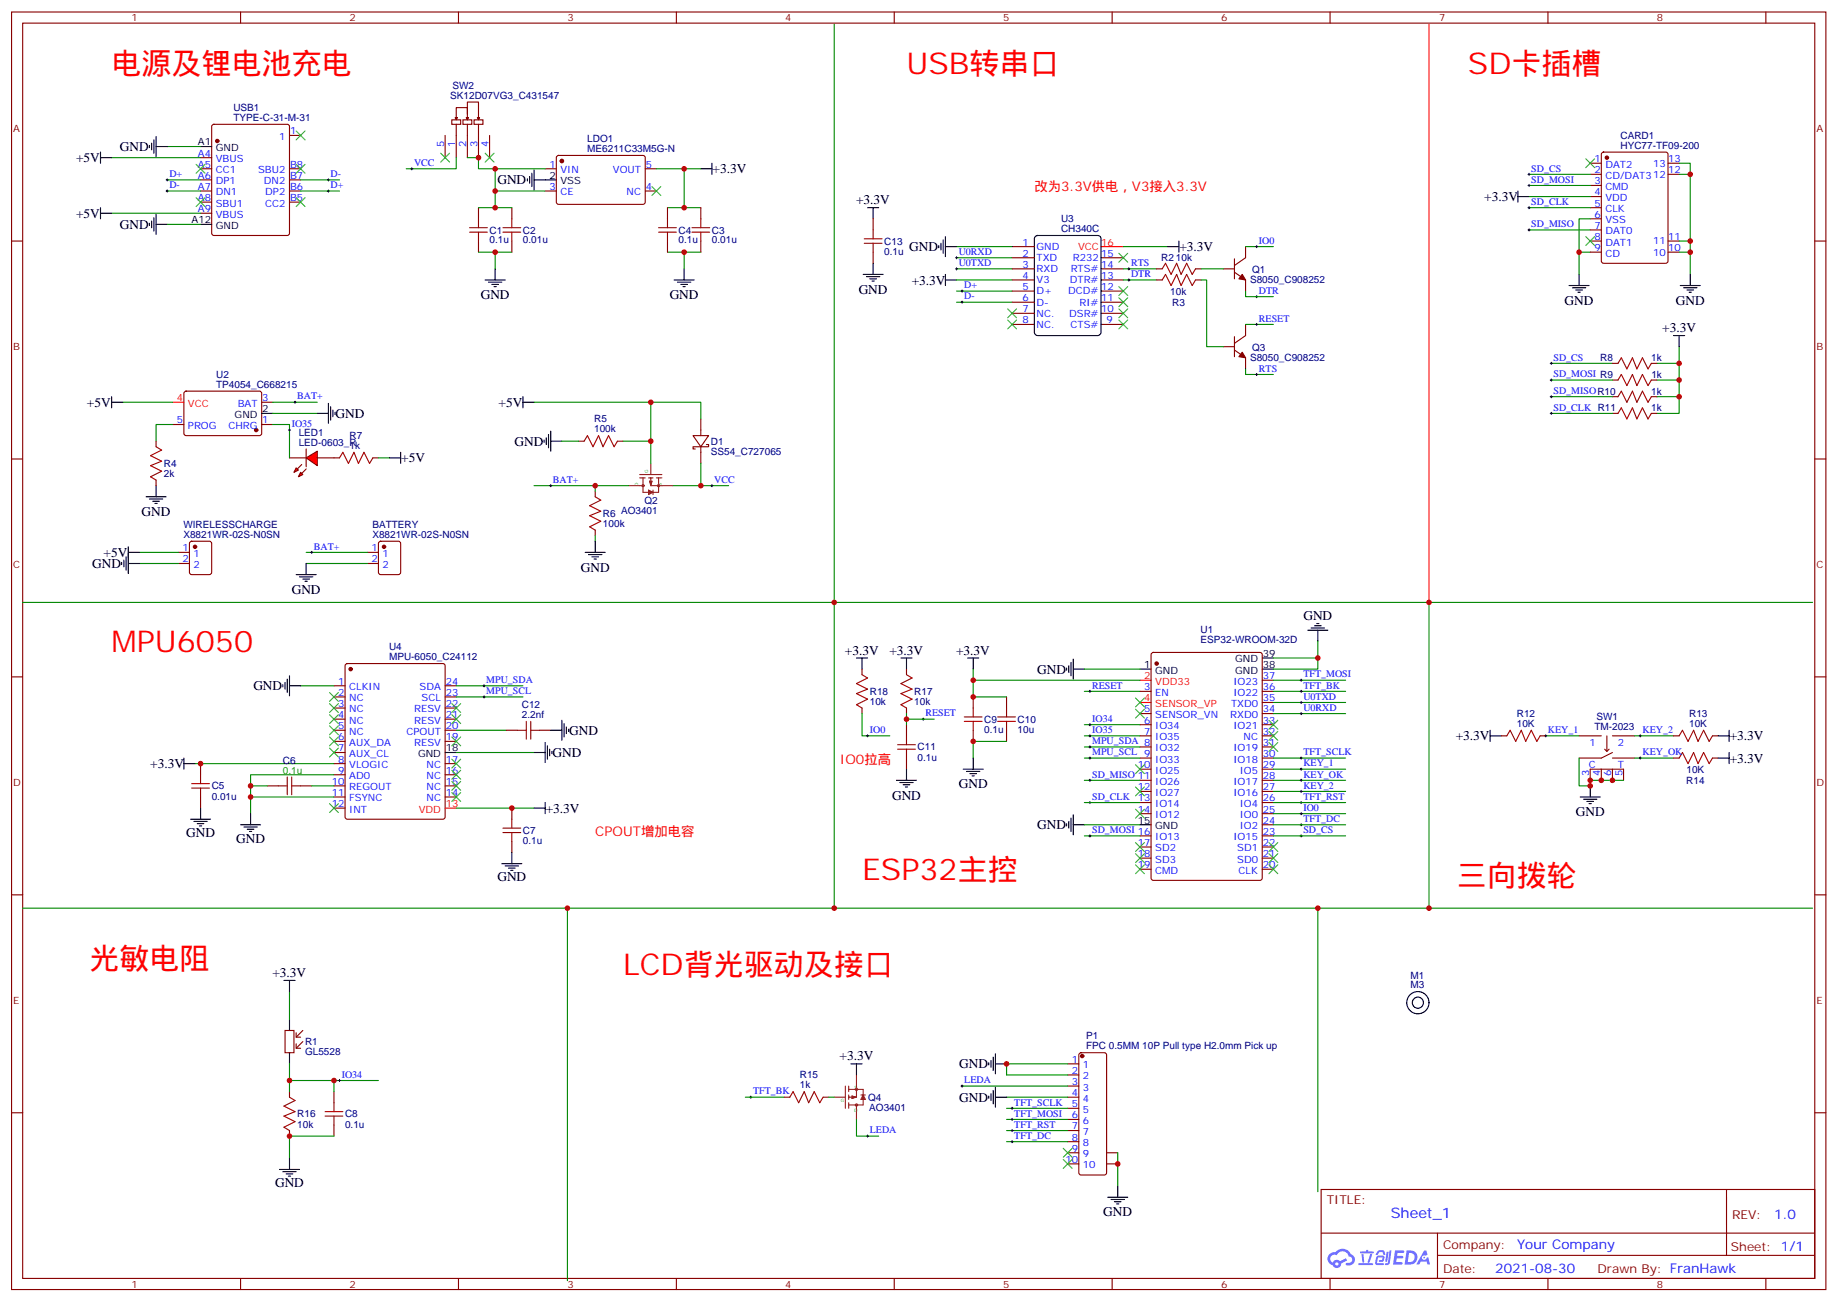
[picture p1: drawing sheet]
<svg xmlns="http://www.w3.org/2000/svg" width="583mm" height="413mm" viewBox="0 0 583 413" stroke-linecap="round" stroke-linejoin="round" font-family="sans-serif">
<g fill="none" stroke="#870000" stroke-width=".35">
<path d="M3.7 3.8h575.7v405.4h-575.7zM7.2 7.3h568.7v398.3h-568.7zM76.3 3.8v3.5M145.5 3.8v3.5M214.6 3.8v3.5M283.8 3.8v3.5M352.9 3.8v3.5M422.1 3.8v3.5M491.2 3.8v3.5M560.4 3.8v3.5M3.7 76.5h3.5M575.9 76.5h3.5"/>
<path d="M3.7 145.6h3.5M575.9 145.6h3.5M3.7 214.8h3.5M575.9 214.8h3.5M3.7 283.9h3.5M575.9 283.9h3.5M3.7 353.1h3.5M575.9 353.1h3.5M419.2 377.4h156.7v28.2h-156.7zM547.9 377.4v20.9M419.3 391.2h156.4M456.2 398.3h119.5"/>
<path d="M456.2 391.2v14.2M76.3 405.6v3.6M145.5 405.6v3.6M214.6 405.6v3.6M283.8 405.6v3.6M352.9 405.6v3.6M422.1 405.6v3.6M491.2 405.6v3.6M560.4 405.6v3.6"/>
</g>
<g fill="#5487ff">
<path d="M442.7 396.7h2.5l.4 .2-.2 .6h-1.9l-.2 1h1.7l.3 .4-.4 .4h-1.7l-.2 1.1 1.9 .1 .2 .3-.2 .4h-2.9z"/>
<path d="M451.9 396.8h.7l.4 1.3-.7 .3a.74 .74 0 0 0-1.1 .3 .74 .74 0 0 0 .5 1.1 .74 .74 0 0 0 1-.7l.5-.3 .6 2.4h-.8l-.3-1h-1.8l-.5 1h-1z"/>
<path d="M440 397.2h.6l-.4 2.9a.31 .31 0 0 1-.3 .3 .31 .31 0 0 1-.3-.3z"/>
<path d="M440.9 396.7h.7l-.6 4a.89 .89 0 0 1-.6 .7 .89 .89 0 0 1-.9-.3l.9-.5z"/>
<path d="M437.3 396.9l.6-.2 1.2 .1 .5 1.4h-.6l-.4-.9h-.9l-.6 .9h-.5z"/>
<path d="M436.9 398.6l1.9-.2a1.04 1.04 0 0 1 .6 1.1 1.04 1.04 0 0 1-.9 .9h-.7a.29 .29 0 0 1-.3-.4 .29 .29 0 0 1 .4-.2h.6l.2-.8h-1.4l-.3 1.8h1.9a.29 .29 0 0 1 .3 .3 .29 .29 0 0 1-.4 .3h-1.9l-.5-.3 .3-2.1z"/>
<path d="M431.1 400.8h4.4a.3 .3 0 0 1 .2 .3 .3 .3 0 0 1-.3 .3h-4.2z"/>
<path d="M434.8 397.9h.6a4 4 0 0 1-1.2 2.8l-.2-.3z"/>
<path d="M432 397.9h.6l.3 2.4-.2 .3-.4-.2z"/>
<path d="M431.6 397.1h1.9l.2-.5h.5l-.1 .5h1.6a.29 .29 0 0 1 .3 .3 .29 .29 0 0 1-.4 .3h-3.9z"/>
<path d="M446.3 396.7l-.6 4.5h1.5a2.27 2.27 0 0 0 2.6-2.3 2.27 2.27 0 0 0-2.7-2.2zM447.1 397.5a1.5 1.5 0 0 1 1.8 1.6 1.5 1.5 0 0 1-1.9 1.3h-.3z"/>
<path d="M421.9 397.9a2.09 2.09 0 0 0 1 3.5 1.37 1.37 0 0 0 1.6 .9 1.37 1.37 0 0 0 1.1-1.4l1.9-1-.4-.7-1.9 1a1.4 1.4 0 0 0-2.3 .4 1.32 1.32 0 0 1-.6-1.9 1.32 1.32 0 0 1 1.9-.4 2.02 2.02 0 0 1 2.1-1.3 2.02 2.02 0 0 1 1.7 1.6 1.09 1.09 0 0 1 1.1 1.4 1.09 1.09 0 0 1-1.6 .7 .41 .41 0 0 0-.5 .3 .41 .41 0 0 0 .4 .5 1.89 1.89 0 0 0 2.4-1.2 1.89 1.89 0 0 0-1.2-2.4 2.98 2.98 0 0 0-5-.6l-1 .1zM423.7 401a.52 .52 0 0 1 1 0 .52 .52 0 0 1-1 0z"/>
<circle cx="451.9" cy="399" r=".28"/>
</g>
<g fill="none" stroke="#000" stroke-width=".35">
<path d="M31.9 50h3.5M31.9 48.3v3.5M47.4 46.1v.7M48.1 45.4v2.2M48.8 44.4v4.2M49.5 46.5h3.6M49.5 43.3v6.4M63.6 46.5h3.6M173 57.1h3.5M31.9 65.9v3.5M31.9 67.7h3.5M47.4 70.8v.7"/>
<path d="M48.1 70.1v2.1M48.8 69.1v4.2M49.5 71.2h3.6M49.5 68v6.4M63.6 71.2h3.6M297.9 77.9v.7M298.6 77.2v2.1M299.3 76.1v4.3M300 78.2h3.5M300 75.1v6.3M328.5 75.2l.8-.5h19l.9 .5 .2 .6v29.6l-.5 .9-.6 .2h-19l-.9-.5-.2-.6v-29.6zM370.6 78.2h3.5"/>
<path d="M374.1 76.5v3.5M35.4 127.6h3.5M35.4 125.9v3.5M83 131.2h3.6M100.7 131.2h3.5M104.2 128v6.3M104.9 129v4.3M105.6 130.1v2.1M106.3 130.8v.7M165.9 127.6h3.6M165.9 125.9v3.5M172.6 139.6v.7"/>
<path d="M173.4 138.9v2.1M174.1 137.9v4.2M174.8 140h3.5M174.8 136.8v6.4M46.4 157.6h6.3M47.4 158.3h4.2M48.5 159h2.1M49.2 159.7h.7M49.5 154.1v3.5M38.6 178.4v.7M39.3 177.7v2.1M40 176.7v4.2"/>
<path d="M40.7 175.3h3.5M40.7 173.5v8.5M40.7 178.8h3.5M97.2 178.8v3.5M185.7 175.3h6.4M186.8 176h4.2M187.8 176.7h2.1M188.5 177.4h.7M188.9 171.7v3.6M94 182.3h6.3M95 183h4.3M96.1 183.7h2.1"/>
<path d="M96.8 184.4h.7M361.7 212.3h3.6M400.5 208.8h3.6M400.5 212.3h3.6M141.3 238.8h3.5M361.7 261.7h3.6M91.9 323.4v3.6M91.9 334v3.5"/>
</g>
<g fill="none" stroke="#870000" stroke-width=".35">
<path d="M67.4 39.6l.5-.2h23.3l.5 .2 .2 .5v33.9l-.3 .5-.4 .2h-23.3l-.5-.2-.2-.5v-33.9zM143.4 38h2.8v1.4h-2.8zM144.4 37.3h.7l-.3 .7zM144.8 37.7v-3.6h3.5v3.9M144.8 39.4v10.6M146.9 38h2.8v1.4h-2.8zM148 37.3h.7l-.4 .7zM148.3 36.3v-3.9h3.5v5.3M148.3 39.4v10.6M150.4 38h2.8v1.4h-2.8zM151.5 37.3h.7l-.4 .7zM151.8 39.4v10.6"/>
<path d="M63.6 50h3.6M63.6 53.6h3.6M63.6 57.1h3.6M91.9 53.6h3.5M91.9 57.1h3.5M91.9 43h3.5M141.3 43v7M155.4 43v7M173 53.6h3.5M176.8 49.5l.4-.2 27.1 .1 .5 .6-.1 14.4-.7 .4h-27l-.5-.7v-14.1zM204.8 53.6h3.5M63.6 60.6h3.6"/>
<path d="M63.6 64.1h3.6M63.6 67.7h3.6M91.9 60.6h3.5M91.9 64.1h3.5M173 60.6h3.5M204.8 60.6h3.5M321.2 78.2h7M395.3 78.2v3.6l-3.6 2.4M321.2 81.8h7M321.2 85.3h7M321.2 88.8h7M321.2 92.4h7"/>
<path d="M321.2 95.9h7M321.2 99.4h7M349.4 81.8h7M349.4 85.3h7M349.4 88.8h7M349.4 92.4h7M349.4 95.9h7M349.4 99.4h7M367 85.3h1.8M367 88.8h1.8M379.4 85.3h1.7M379.4 88.8h1.7"/>
<path d="M388.2 85.3h3.5M391.7 82.1v6.4M391.7 86.4l3.6 2.4v3.6M321.2 102.9h7M349.4 102.9h7M388.2 110h3.5M391.7 106.8v6.4M391.7 111.1l3.6 2.4v3.6M395.3 102.9v3.6l-3.6 2.4M49.5 140v1.7M54.8 134.7h3.5M58.6 124.3l.5-.2 23.5 .1 .4 .6v13l-.7 .4h-23.5l-.5-.7v-12.7z"/>
<path d="M83 134.7h3.6M83 127.6h3.6M183.6 140h1.7M195.9 140h1.8M219.9 138.2h5l-2.5 3.5zM222.4 132.9v5.3M49.5 152.3v1.8M188.9 155.9v1.7M222.4 141.7v5.3M224.2 141h.7v.7h-5v.8h.7M56.6 175.3h3.5M56.6 178.8h3.5"/>
<path d="M60.3 171.9l.5-.2h5.7l.6 .5 .1 9.4-.5 .7h-5.9l-.6-.4-.1-9.5zM116.6 175.3h3.5M116.6 178.8h3.5M120.3 171.9l.5-.2h5.6l.7 .5v9.4l-.4 .7h-5.9l-.7-.4v-9.5zM188.9 168.2v1.8M106 217.6h3.5M109.7 210.7l.5-.2h30.3l.7 .5 .1 48.2-.5 .7h-30.6l-.6-.4-.1-48.3zM141.3 217.6h3.5M361.7 219.4h3.6M365.5 207.2l.5-.2h33.8l.7 .4v71.2l-.4 .7h-34.1l-.7-.4v-71.2zM400.5 215.8h3.6M400.5 219.4h3.6"/>
<path d="M106 221.1h3.5M106 224.6h3.5M106 228.2h3.5M106 231.7h3.5M106 235.2h3.5M106 238.8h3.5M141.3 221.1h3.5M141.3 224.6h3.5M141.3 228.2h3.5M141.3 231.7h3.5M141.3 235.2h3.5M361.7 226.4h3.6"/>
<path d="M361.7 229.9h3.6M361.7 233.5h3.6M361.7 237h3.6M400.5 222.9h3.6M400.5 226.4h3.6M400.5 229.9h3.6M400.5 233.5h3.6M400.5 237h3.6M501.1 233.5h7M509.2 237.7l.7 .7 .7-.7M509.9 233.5v4.9M511.7 233.5h7"/>
<path d="M511.7 238.8l-3.6 1.7h-7M106 242.3h3.5M106 245.8h3.5M106 249.3h3.5M106 252.9h3.5M106 256.4h3.5M141.3 242.3h3.5M141.3 245.8h3.5M141.3 249.3h3.5M141.3 252.9h3.5M361.7 240.5h3.6M361.7 244.1h3.6"/>
<path d="M361.7 247.6h3.6M361.7 251.1h3.6M361.7 254.6h3.6M361.7 258.2h3.6M400.5 240.5h3.6M400.5 244.1h3.6M400.5 247.6h3.6M400.5 251.1h3.6M400.5 254.6h3.6M400.5 258.2h3.6M504.6 247.6v-3.5h10.6v3.5M508.1 244.1v3.5"/>
<path d="M511.7 240.5h7M511.7 244.1v3.5M361.7 265.2h3.6M361.7 268.7h3.6M361.7 272.3h3.6M361.7 275.8h3.6M400.5 261.7h3.6M400.5 265.2h3.6M400.5 268.7h3.6M400.5 272.3h3.6M400.5 275.8h3.6M90.5 327h2.8v7h-2.8z"/>
<path d="M94 331.2v1.4h1.4M94 327.7v1.4h1.4M96.1 330.5l-2.1 2.1M96.1 327l-2.1 2.1M338.8 337.5h3.5M342.6 334.2l.4-.2h7.4l.7 .4 .1 37.7-.3 .5-.5 .2h-7.4l-.5-.2-.2-.5v-37.4zM338.8 341.1h3.5M338.8 344.6h3.5M338.8 348.1h3.5M338.8 351.6h3.5M338.8 355.2h3.5M338.8 358.7h3.5"/>
<path d="M338.8 362.2h3.5M338.8 365.8h3.5M338.8 369.3h3.5M351.2 365.8h3.5M351.2 369.3h3.5"/>
</g>
<path d="M349.4 78.2h7M54.8 127.6h3.5M361.7 215.8h3.6M361.7 222.9h3.6M141.3 256.4h3.5" fill="none" stroke="#f00" stroke-width=".35"/>
<g fill="#870000" stroke="#870000" stroke-width=".35">
<path d="M394.2 87.1l1.1 1.7-2.2-.3z"/>
<path d="M394.2 111.8l1.1 1.7-2.2-.3z"/>
<circle cx="367" cy="210.5" r=".53"/>
<circle cx="68.9" cy="44.7" r=".53"/>
<circle cx="81.3" cy="136.5" r=".53"/>
<circle cx="178.3" cy="51.1" r=".53"/>
<circle cx="343.4" cy="335.1" r=".53"/>
<circle cx="111.3" cy="212.3" r=".53"/>
<circle cx="61.9" cy="173.5" r=".53"/>
<circle cx="121.8" cy="173.5" r=".53"/>
</g>
<g fill="none" stroke="#008700" stroke-width=".35">
<path d="M35.4 50h28.2M53.1 46.5h10.5M53.1 57.1h10.5M95.4 57.1h12.3M144.8 50v3.6h-15.9M148.3 50h3.5v3.6h21.2M35.4 67.7h28.2M53.1 71.2h10.5M53.1 60.6h10.5M95.4 60.6h12.3M303.5 78.2h17.7M356.4 78.2h14.2"/>
<path d="M395.3 78.2h8.8M303.5 92.4h17.7M303.5 95.9h17.7M303.5 81.8h17.7M303.5 85.3h17.7M356.4 85.3h10.6M356.4 88.8h10.6M381.1 88.8h1.8v21.2h5.3M381.1 85.3h7.1M395.3 92.4v1.7h8.8M395.3 117.1v1.7h8.8M395.3 102.9h8.8"/>
<path d="M38.9 127.6h15.9M54.8 134.7h-5.3v5.3M86.6 127.6h14.1M86.6 131.2h14.1M169.5 127.6h37v19.4M178.3 140h5.3M197.7 140h8.8M206.5 127.6h15.9v5.3M169.5 154.1h30M188.9 154.1v1.8M222.4 147v7.1h-8.8M222.4 154.1h8.8"/>
<path d="M44.2 175.3h12.4M44.2 178.8h12.4M97.2 175.3h19.4M97.2 178.8h19.4M188.9 170v1.7"/>
</g>
<g fill="none" stroke="#000" stroke-width=".32">
<path d="M52.7 57.1h.7M53.1 56.7v.7M103.9 57.1h.7M104.2 56.7v.7M130.3 53.6h.7M130.7 53.2v.7M52.7 60.6h.7M53.1 60.3v.7M103.9 60.6h.7M104.2 60.3v.7M398.4 78.2h.7M398.8 77.9v.7"/>
<path d="M303.2 81.8h.7M303.2 85.3h.7M303.5 81.4v.7M303.5 84.9v.8M304.9 92.4h.7M304.9 95.9h.7M305.3 92v.7M305.3 95.5v.7M357.9 85.3h.7M357.9 88.8h.7M358.2 84.9v.8M358.2 88.5v.7"/>
<path d="M398.4 94.1h.7M398.8 93.8v.7M398.4 118.8h.7M398.4 102.9h.7M398.8 102.6v.7M398.8 118.5v.7M93.3 127.6h.7M93.6 127.3v.7M174.4 154.1h.7M174.8 153.7v.7M225.6 154.1h.7M225.9 153.7v.7"/>
<path d="M98.6 175.3h.7M98.9 174.9v.7"/>
</g>
<g fill="none" stroke="#3c3" stroke-width=".35">
<path d="M139.8 48.6l2.9 2.8M142.7 48.6l-2.9 2.8M154 48.6l2.8 2.8M156.8 48.6l-2.8 2.8M319.8 98l2.8 2.8M322.6 98l-2.8 2.8M355 80.4l2.9 2.8M355 90.9l2.9 2.9M355 94.5l2.9 2.8M355 98l2.9 2.8M357.9 80.4l-2.9 2.8M357.9 90.9l-2.9 2.9"/>
<path d="M357.9 94.5l-2.9 2.8M357.9 98l-2.9 2.8M319.8 101.5l2.8 2.9M322.6 101.5l-2.8 2.9M355 101.5l2.9 2.9M357.9 101.5l-2.9 2.9"/>
</g>
<path d="M368.8 85.3l1.1-1.8 1.7 3.6 1.8-3.6 1.4 3.6 1.8-3.6 1.7 3.6 1.1-1.8M368.8 88.8l1.1-1.7 1.7 3.5 1.8-3.5 1.4 3.5 1.8-3.5 1.7 3.5 1.1-1.8M185.3 140l1.1-1.8 1.8 3.5 1.7-3.5 1.4 3.5 1.8-3.5 1.8 3.5 1-1.7M49.5 141.7l1.8 1.1-3.5 1.8 3.5 1.7-3.5 1.4 3.5 1.8-3.5 1.8 1.7 1M188.9 157.6l1.7 1.1-3.5 1.7 3.5 1.8-3.5 1.4 3.5 1.8-3.5 1.7 1.8 1.1" fill="none" stroke="#a10000" stroke-width=".35"/>
<g fill="none" stroke="#8c2424" stroke-width=".35">
<path d="M199.5 154.1h4.5M203 151.6h1.8M203 150.6h7M204 151.6v4.6h5v-4.6M205.8 151.6h1.4M205.8 155.5l1.4 .7-1.4 .7zM205.8 155.9l.7 .3M206.2 152.7l.3 1.4M206.2 152.7h.7M206.2 152.7l.3 1M206.2 152.7l.3 .7M206.2 155.9l.3 .3"/>
<path d="M206.5 154.1h7.1M206.5 147v3.6M206.5 151.6v2.1M206.5 156.2l-.7 .4M206.5 156.2l-.3 .4M206.9 152.7l-.4 1.4M206.9 152.7l-.4 1M207.2 155.5v1.4M208.3 151.6h1.7"/>
<circle cx="204" cy="154.1" r=".35"/>
<circle cx="209" cy="154.1" r=".35"/>
</g>
<g fill="#f00" stroke="#870000" stroke-width=".35">
<path d="M97.2 145.3l3.5-2.1v4.5z"/>
<path d="M97.2 142.5v5.6z"/>
</g>
<g fill="#870000" stroke="#870000" stroke-width=".35">
<path d="M95.7 150.2l1.5-1.4z"/>
<path d="M95.7 147.4l-1.4 1.4z"/>
</g>
<g fill="#f00" stroke="#870000" stroke-width=".35">
<path d="M95.4 149.9l.7 .7-1.4 .7z"/>
<path d="M94 148.4l.7 .8-1.4 .7z"/>
</g>
<g fill="none" stroke="#870000" stroke-width=".35">
<path d="M504.6 51.8h3.5M504.6 55.3h3.5M504.6 58.8h3.5M508.4 48.5l.4-.2h19.8l.7 .4v34.1l-.5 .7h-20l-.6-.4-.1-34.1zM529.3 51.8h3.5M529.3 55.3h3.5M151.8 65.9v3.5M151.8 76.5v3.5M162.4 65.9v3.5M162.4 76.5v3.5M211.8 65.9v3.5M211.8 76.5v3.5"/>
<path d="M222.4 65.9v3.5M222.4 76.5v3.5M277.1 69.4v3.6M504.6 62.4h3.5M504.6 65.9h3.5M504.6 69.4h3.5M504.6 73h3.5M504.6 76.5h3.5M529.3 76.5h3.5M277.1 80v3.5M504.6 80h3.5M529.3 80h3.5"/>
<path d="M511.7 115.3h1.7M524 115.3h1.8M511.7 120.6h1.7M511.7 125.9h1.7M511.7 131.2h1.7M524 120.6h1.8M524 125.9h1.8M524 131.2h1.8M91.9 145.3h5.3M100.7 145.3h7M118.3 145.3h1.8M273.5 212.3v1.8"/>
<path d="M287.7 212.3v1.8M160.7 231.7h3.5M171.2 231.7h3.6M273.5 224.6v1.8M287.7 224.6v1.8M287.7 229.9v3.6M308.8 221.1v3.5M308.8 231.7v3.5M319.4 221.1v3.5M319.4 231.7v3.5M476.4 233.5h1.8M488.7 233.5h1.8"/>
<path d="M531.1 233.5h1.7M543.4 233.5h1.8M63.6 242.3v3.5M63.6 252.9v3.5M84.8 249.3h3.5M95.4 249.3h3.5M162.4 256.4v3.5M287.7 240.5v3.6M531.1 240.5h1.7M543.4 240.5h1.8M162.4 267v3.5M91.9 346.4v1.7"/>
<path d="M91.9 358.7v1.8M106 346.4v3.5M106 356.9v3.6M248.8 348.1h1.8M261.2 348.1h1.8"/>
</g>
<g fill="none" stroke="#008700" stroke-width=".35">
<path d="M264.7 7.7v183.4h310.5M157.1 53.6v12.3M208.3 53.6h14.1M217.1 53.6v12.3M485.2 55.3h19.4M485.2 58.8h19.4M532.8 51.8h3.6v35.3M532.8 55.3h3.6M151.8 65.9h10.6M157.1 60.6h15.9M211.8 65.9h10.6M485.2 62.4h19.4"/>
<path d="M485.2 73h19.4M485.2 65.9h19.4M504.6 69.4h-3.5v10.6M532.8 76.5h3.6M151.8 80h10.6M157.1 80v5.3M211.8 80h10.6M217.1 80v5.3M303.5 88.8h17.7M504.6 80h-3.5v7.1M532.8 80h3.6M492.3 115.3h19.4"/>
<path d="M525.8 115.3h7M532.8 110v21.2h-7M86.6 134.7h5.3v10.6M492.3 120.6h19.4M492.3 125.9h19.4M492.3 131.2h19.4M525.8 120.6h7M525.8 125.9h7M120.1 145.3h3.5M7.2 191.1h257.5v97h-257.5M453.5 191.1v97h-188.8M95.4 217.6h10.6"/>
<path d="M144.8 217.6h21.1M308.8 212.3v3.5h52.9M308.8 215.8v5.3h10.6M344.1 212.3h17.6M344.1 219.4h17.6M404.1 208.8h14.1v3.5h-14.1M404.1 219.4h22.9M404.1 215.8h22.9M418.2 203.5v5.3M144.8 221.1h21.1M144.8 238.8h24.7M144.8 231.7h15.9"/>
<path d="M273.5 226.4v7.1h8.9M287.7 226.4v3.5M287.7 228.2h8.8M319.4 235.2h-10.6v5.3M344.1 233.5h17.6M344.1 237h17.6M344.1 229.9h17.6M404.1 226.4h22.9M404.1 222.9h22.9M490.5 233.5h10.6M518.7 233.5h12.4M61.9 242.3h44.1"/>
<path d="M79.5 252.9h26.5M79.5 249.3h5.3M98.9 249.3h7.1M106 245.8h-26.5v12.4M144.8 256.4h24.7M344.1 240.5h17.6M344.1 254.6h17.6M344.1 247.6h17.6M404.1 240.5h22.9M404.1 258.2h22.9M404.1 254.6h22.9M404.1 247.6h22.9"/>
<path d="M404.1 244.1h22.9M404.1 251.1h22.9M501.1 240.5v8.8h3.5v-1.7h10.6M518.7 240.5h12.4M344.1 261.7h17.6M344.1 265.2h17.6M404.1 261.7h22.9M404.1 265.2h22.9M180.1 288.1v118.2M418.2 288.1v90M453.5 288.1h121.7M91.9 314.6v8.8"/>
<path d="M91.9 337.5v8.9M338.8 337.5h-19.4v3.6h19.4M91.9 342.8h14.1v3.6M106 342.8h14.1M236.5 348.1h12.3M263 348.1h1.7M271.8 355.2v5.3h7M305.3 344.6h33.5M319.4 348.1h19.4M319.4 351.6h19.4M319.4 355.2h19.4M319.4 358.7h19.4"/>
<path d="M106 360.5h-14.1v7M319.4 362.2h19.4M354.7 365.8v10.5"/>
</g>
<g fill="none" stroke="#a10000" stroke-width=".35">
<path d="M149 73.7h5.7M149 72.2h5.7M151.8 69.4v2.8M151.8 73.7v2.8M159.6 73.7h5.6M159.6 72.2h5.6M162.4 69.4v2.8M162.4 73.7v2.8M209 73.7h5.6M209 72.2h5.6M211.8 69.4v2.8M211.8 73.7v2.8"/>
<path d="M219.6 73.7h5.6M219.6 72.2h5.6M222.4 69.4v2.8M222.4 73.7v2.8M274.2 77.2h5.7M274.2 75.8h5.7M277.1 73v2.8M277.1 77.2v2.8M513.4 115.3l1.1-1.8 1.8 3.6 1.7-3.6 1.4 3.6 1.8-3.6 1.8 3.6 1-1.8M513.4 120.6l1.1-1.8 1.8 3.5 1.7-3.5 1.4 3.5 1.8-3.5 1.8 3.5 1-1.7M513.4 125.9l1.1-1.8 1.8 3.5 1.7-3.5 1.4 3.5 1.8-3.5 1.8 3.5 1-1.7M513.4 131.2l1.1-1.8 1.8 3.5 1.7-3.5 1.4 3.5 1.8-3.5 1.8 3.5 1-1.7"/>
<path d="M107.7 145.3l1.1-1.8 1.8 3.5 1.7-3.5 1.4 3.5 1.8-3.5 1.8 3.5 1-1.7M273.5 214.1l1.8 1-3.5 1.8 3.5 1.8-3.5 1.4 3.5 1.7-3.5 1.8 1.7 1M287.7 214.1l1.7 1-3.5 1.8 3.5 1.8-3.5 1.4 3.5 1.7-3.5 1.8 1.8 1M164.2 231.7h2.8M167 228.9v5.6M168.4 231.7h2.8M168.4 228.9v5.6M284.8 237.7h5.7M284.8 236.3h5.7M287.7 233.5v2.8M287.7 237.7v2.8M306 228.9h5.6"/>
<path d="M306 227.5h5.6M308.8 224.6v2.9M308.8 228.9v2.8M316.6 228.9h5.6M316.6 227.5h5.6M319.4 224.6v2.9M319.4 228.9v2.8M478.2 233.5l1-1.8 1.8 3.5 1.7-3.5 1.5 3.5 1.7-3.5 1.8 3.5 1-1.7M532.8 233.5l1.1-1.8 1.8 3.5 1.7-3.5 1.4 3.5 1.8-3.5 1.8 3.5 1-1.7M60.8 248.6h5.7M60.8 250h5.7M63.6 245.8v2.8"/>
<path d="M63.6 250v2.9M88.3 249.3h2.9M91.2 246.5v5.7M92.6 246.5v5.7M92.6 249.3h2.8M162.4 259.9v2.8M532.8 240.5l1.1-1.7 1.8 3.5 1.7-3.5 1.4 3.5 1.8-3.5 1.8 3.5 1-1.8M159.6 262.7h5.6M159.6 264.2h5.6M162.4 264.2v2.8M91.9 348.1l1.7 1.1-3.5 1.7 3.5 1.8-3.5 1.4 3.5 1.8-3.5 1.7 1.8 1.1M103.2 354.1h5.6"/>
<path d="M103.2 352.7h5.6M106 349.9v2.8M106 354.1v2.8M250.6 348.1l1.1-1.7 1.7 3.5 1.8-3.5 1.4 3.5 1.8-3.5 1.7 3.5 1.1-1.8"/>
</g>
<g fill="none" stroke="#000" stroke-width=".35">
<path d="M167.4 56.7v.7M168.1 56v2.1M168.8 55v4.2M169.5 57.1h3.5M169.5 53.9v6.4M222.4 53.6h3.5M225.9 51.8v3.5M275.3 65.9h3.5M277.1 65.9v3.5M481.7 62.4h3.5M481.7 60.6v3.5M154 88.8h6.3"/>
<path d="M155 89.5h4.2M156.1 90.2h2.1M156.8 90.9h.7M157.1 85.3v3.5M213.9 88.8h6.4M215 89.5h4.2M216 90.2h2.2M216.7 90.9h.8M217.1 85.3v3.5M273.9 87.1h6.3M275 87.8h4.2M276 88.5h2.1"/>
<path d="M276.7 89.2h.7M277.1 83.5v3.6M300 88.8h3.5M300 87.1v3.5M497.9 90.6h6.4M499 91.3h4.2M500 92h2.1M500.7 92.7h.7M501.1 87.1v3.5M533.2 90.6h6.3M534.2 91.3h4.3M535.3 92h2.1"/>
<path d="M536 92.7h.7M536.4 87.1v3.5M531.1 106.5h3.5M532.8 106.5v3.5M123.6 145.3h3.5M127.1 143.5v3.5M415 200h6.4M416.1 199.2h4.2M417.1 198.5h2.1M417.8 197.8h.7M418.2 200v3.5M89.7 217.2v.7"/>
<path d="M90.5 216.5v2.2M91.2 215.5v4.2M91.9 214.4v6.4M91.9 217.6h3.5M271.8 208.8h3.5M273.5 208.8v3.5M285.9 208.8h3.5M287.7 208.8v3.5M307.1 208.8h3.5M308.8 208.8v3.5M338.5 211.9v.8M339.2 211.2v2.2"/>
<path d="M339.9 210.2v4.2M340.6 212.3h3.5M340.6 209.1v6.4M169.5 238.8h3.5M173 235.6v6.3M173.7 236.6v4.3M174.4 237.7v2.1M174.8 231.7h3.5M175.1 238.4v.7M178.3 228.5v6.4M179 229.6v4.2M179.7 230.6v2.2"/>
<path d="M180.4 231.4v.7M472.9 233.5h3.5M472.9 231.7v3.5M545.2 233.5h3.5M548.7 231.7v3.5M548.7 238.8v3.5M58.3 242.3h3.6M58.3 240.5v3.6M60.5 259.9h6.3M63.6 256.4v3.5M79.5 258.2v3.5M169.5 256.4h3.5"/>
<path d="M173 254.6v3.6M284.5 247.6h6.3M285.5 248.3h4.3M286.6 249h2.1M287.3 249.7h.7M287.7 244.1v3.5M305.6 244.1h6.4M306.7 244.8h4.2M307.8 245.5h2.1M308.5 246.2h.7M308.8 240.5v3.6M339.9 259.6v4.2"/>
<path d="M340.6 258.5v6.4M501.4 252.9h6.4M502.5 253.6h4.2M503.6 254.3h2.1M504.3 255h.7M504.6 249.3v3.6M545.2 240.5h3.5M61.5 260.6h4.3M62.6 261.3h2.1M63.3 262h.7M76.3 261.7h6.4M77.4 262.4h4.2"/>
<path d="M78.5 263.1h2.1M79.2 263.8h.7M159.2 274h6.4M160.3 274.7h4.2M161.4 275.4h2.1M162.1 276.2h.7M162.4 270.5v3.5M338.5 261.3v.7M339.2 260.6v2.1M340.6 261.7h3.5M90.1 311.1h3.5M91.9 311.1v3.5"/>
<path d="M270 337.5h3.5M271.8 337.5v3.6M313.8 337.2v.7M314.5 336.5v2.1M315.2 335.4v4.3M315.9 337.5h3.5M315.9 334.4v6.3M313.8 347.8v.7M314.5 347.1v2.1M315.2 346v4.2M315.9 344.9v6.4M315.9 348.1h3.5"/>
<path d="M88.7 371.1h6.3M89.7 371.8h4.3M90.8 372.5h2.1M91.5 373.2h.7M91.9 367.5v3.6M351.5 379.9h6.4M354.7 376.3v3.6M352.6 380.6h4.2M353.6 381.3h2.1M354.3 382h.7"/>
<circle cx="449.9" cy="318.1" r="3.5"/>
<circle cx="449.9" cy="318.1" r="1.76"/>
</g>
<circle cx="509.9" cy="50" r=".53" fill="#870000" stroke="#870000" stroke-width=".35"/>
<g fill="none" stroke="#000" stroke-width=".32">
<path d="M484.9 58.8h.7M484.9 55.3h.7M485.2 55v.7M485.2 58.5v.7M484.9 73h.7M484.9 65.9h.7M485.2 65.5v.8M485.2 72.6v.7M491.9 115.3h.7M492.3 114.9v.7M91.5 136.5h.7M91.9 136.1v.7"/>
<path d="M491.9 120.6h.7M491.9 131.2h.7M491.9 125.9h.7M492.3 120.2v.7M492.3 125.5v.7M492.3 130.8v.7M153.2 217.6h.8M153.6 217.2v.7M345.5 219.4h.7M345.9 219v.7M412.5 219.4h.7M412.5 215.8h.7"/>
<path d="M412.9 215.5v.7M412.9 219v.7M153.2 221.1h.8M153.6 220.8v.7M275 233.5h.7M275.3 233.1v.7M292.6 228.2h.7M292.9 227.8v.7M345.5 233.5h.7M345.5 237h.7M345.5 229.9h.7M345.9 229.6v.7"/>
<path d="M345.9 233.1v.7M345.9 236.6v.7M412.5 226.4h.7M412.5 222.9h.7M412.9 222.5v.7M412.9 226.1v.7M490.1 233.5h.8M490.5 233.1v.7M520.1 233.5h.7M520.5 233.1v.7M345.5 240.5h.7M345.5 254.6h.7"/>
<path d="M345.5 247.6h.7M345.9 240.2v.7M345.9 247.2v.7M345.9 254.3v.7M412.5 240.5h.7M412.5 258.2h.7M412.5 254.6h.7M412.5 247.6h.7M412.5 244.1h.7M412.5 251.1h.7M412.9 240.2v.7M412.9 243.7v.7"/>
<path d="M412.9 247.2v.7M412.9 250.8v.7M412.9 254.3v.7M412.9 257.8v.7M520.1 240.5h.7M520.5 240.2v.7M345.5 265.2h.7M345.9 264.9v.7M412.5 261.7h.7M412.5 265.2h.7M412.9 261.3v.7M412.9 264.9v.7"/>
<path d="M107.4 342.8h.7M107.7 342.5v.7M237.9 348.1h.7M238.3 347.8v.7M304.9 344.6h.7M305.3 344.2v.7M320.8 351.6h.7M320.8 355.2h.7M320.8 358.7h.7M321.2 351.3v.7M321.2 354.8v.7M321.2 358.4v.7"/>
<path d="M275 360.5h.7M275.3 360.1v.7M320.8 362.2h.7M321.2 361.9v.7"/>
</g>
<g fill="none" stroke="#3c3" stroke-width=".35">
<path d="M62.2 52.1l2.9 2.9M65.1 52.1l-2.9 2.9M94 41.6l2.8 2.8M94 52.1l2.8 2.9M96.8 41.6l-2.8 2.8M96.8 52.1l-2.8 2.9M206.9 59.2l2.8 2.8M209.7 59.2l-2.8 2.8M503.2 50.4l2.8 2.8M506 50.4l-2.8 2.8M62.2 62.7l2.9 2.8M65.1 62.7l-2.9 2.8"/>
<path d="M94 62.7l2.8 2.8M96.8 62.7l-2.8 2.8M503.2 75.1l2.8 2.8M506 75.1l-2.8 2.8M104.6 219.7l2.8 2.8M107.4 219.7l-2.8 2.8M104.6 223.2l2.8 2.9M104.6 226.8l2.8 2.8M104.6 230.3l2.8 2.8M104.6 233.8l2.8 2.8M104.6 237.3l2.8 2.9M107.4 223.2l-2.8 2.9"/>
<path d="M107.4 226.8l-2.8 2.8M107.4 230.3l-2.8 2.8M107.4 233.8l-2.8 2.8M107.4 237.3l-2.8 2.9M143.4 223.2l2.8 2.9M143.4 226.8l2.8 2.8M143.4 233.8l2.8 2.8M146.2 223.2l-2.8 2.9M146.2 226.8l-2.8 2.8M146.2 233.8l-2.8 2.8M360.3 221.5l2.8 2.8M360.3 225l2.8 2.8"/>
<path d="M363.1 221.5l-2.8 2.8M363.1 225l-2.8 2.8M402.7 228.5l2.8 2.9M402.7 232.1l2.8 2.8M402.7 235.6l2.8 2.8M405.5 228.5l-2.8 2.9M405.5 232.1l-2.8 2.8M405.5 235.6l-2.8 2.8M104.6 255l2.8 2.8M107.4 255l-2.8 2.8M143.4 240.9l2.8 2.8M143.4 244.4l2.8 2.8"/>
<path d="M143.4 247.9l2.8 2.9M143.4 251.5l2.8 2.8M146.2 240.9l-2.8 2.8M146.2 244.4l-2.8 2.8M146.2 247.9l-2.8 2.9M146.2 251.5l-2.8 2.8M360.3 256.8l2.8 2.8M360.3 242.6l2.8 2.9M360.3 249.7l2.8 2.8M363.1 256.8l-2.8 2.8M363.1 242.6l-2.8 2.9M363.1 249.7l-2.8 2.8"/>
<path d="M360.3 267.3l2.8 2.9M360.3 270.9l2.8 2.8M360.3 274.4l2.8 2.8M363.1 270.9l-2.8 2.8M363.1 274.4l-2.8 2.8M363.1 267.3l-2.8 2.9M402.7 267.3l2.8 2.9M402.7 270.9l2.8 2.8M402.7 274.4l2.8 2.8M405.5 267.3l-2.8 2.9M405.5 270.9l-2.8 2.8M405.5 274.4l-2.8 2.8"/>
<path d="M337.4 364.3l2.8 2.9M337.4 367.9l2.8 2.8M340.2 364.3l-2.8 2.9M340.2 367.9l-2.8 2.8"/>
</g>
<g fill="none" stroke="#8c2424" stroke-width=".35">
<path d="M264.7 348.1h3.6M268.3 344.6v7M269.3 345.7h4.6v4.9h-4.6M269.3 344.6v1.8M269.3 347.4v1.4M269.3 349.9v1.7M269.3 348.1h2.1M270.4 347.8l1.4 .3M270.4 347.8v.7M270.4 347.8l1 .3M271.1 348.1l-.7 .4M271.4 348.1l-1 .4"/>
<path d="M271.8 341.1v7M271.8 350.6v4.6M271.8 348.1l-1.4 .4M273.2 347.4h1.4M273.9 347.4l.7 1.4h-1.4zM273.9 348.1l-.4 .7M273.9 348.1l.3 .7M273.9 348.1l-.4 .4M273.9 348.1l.3 .4"/>
<circle cx="271.8" cy="345.7" r=".35"/>
<circle cx="271.8" cy="350.6" r=".35"/>
</g>
<path d="M453.5 7.7v183.4" fill="none" stroke="#f00" stroke-width=".35"/>
<g fill="#c00">
<circle cx="151.8" cy="50" r=".88"/>
<circle cx="222.4" cy="154.1" r=".88"/>
<circle cx="188.9" cy="154.1" r=".88"/>
<circle cx="536.4" cy="55.3" r=".88"/>
<circle cx="536.4" cy="76.5" r=".88"/>
<circle cx="536.4" cy="80" r=".88"/>
<circle cx="501.1" cy="80" r=".88"/>
<circle cx="157.1" cy="53.6" r=".88"/>
<circle cx="157.1" cy="65.9" r=".88"/>
<circle cx="157.1" cy="80" r=".88"/>
<circle cx="157.1" cy="60.6" r=".88"/>
<circle cx="217.1" cy="80" r=".88"/>
<circle cx="217.1" cy="65.9" r=".88"/>
<circle cx="217.1" cy="53.6" r=".88"/>
<circle cx="532.8" cy="115.3" r=".88"/>
<circle cx="532.8" cy="120.6" r=".88"/>
<circle cx="532.8" cy="125.9" r=".88"/>
<circle cx="79.5" cy="252.9" r=".88"/>
<circle cx="63.6" cy="242.3" r=".88"/>
<circle cx="79.5" cy="249.3" r=".88"/>
<circle cx="162.4" cy="256.4" r=".88"/>
<circle cx="508.1" cy="247.6" r=".88"/>
<circle cx="511.7" cy="247.6" r=".88"/>
<circle cx="504.6" cy="247.6" r=".88"/>
<circle cx="504.6" cy="249.3" r=".88"/>
<circle cx="354.7" cy="369.3" r=".88"/>
<circle cx="319.4" cy="337.5" r=".88"/>
<circle cx="206.5" cy="127.6" r=".88"/>
<circle cx="206.5" cy="140" r=".88"/>
<circle cx="91.9" cy="342.8" r=".88"/>
<circle cx="91.9" cy="360.5" r=".88"/>
<circle cx="106" cy="342.8" r=".88"/>
<circle cx="308.8" cy="215.8" r=".88"/>
<circle cx="308.8" cy="221.1" r=".88"/>
<circle cx="308.8" cy="235.2" r=".88"/>
<circle cx="418.2" cy="208.8" r=".88"/>
<circle cx="287.7" cy="228.2" r=".88"/>
<circle cx="264.7" cy="191.1" r=".88"/>
<circle cx="453.5" cy="191.1" r=".88"/>
<circle cx="264.7" cy="288.1" r=".88"/>
<circle cx="453.5" cy="288.1" r=".88"/>
<circle cx="180.1" cy="288.1" r=".88"/>
<circle cx="418.2" cy="288.1" r=".88"/>
</g>
<g font-size="9.5" fill="#f00">
<text x="35.4" y="23.6">电源及锂电池充电</text>
<text x="287.7" y="23.6">USB转串口</text>
<text x="465.8" y="23.6">SD卡插槽</text>
<text x="35.4" y="207">MPU6050</text>
<text x="273.5" y="279.3">ESP32主控</text>
<text x="462.3" y="281.1">三向拨轮</text>
<text x="28.4" y="307.6">光敏电阻</text>
<text x="197.7" y="309.3">LCD背光驱动及接口</text>
</g>
<text font-size="4.6" fill="#00f" x="441.3" y="386.4">Sheet_1</text>
<g font-size="4.2">
<text x="38.1" y="47.9">GND</text>
<text x="24.1" y="51.5">+5V</text>
<text x="157.8" y="58.5">GND</text>
<text x="226.1" y="55">+3.3V</text>
<text x="271.6" y="64.8">+3.3V</text>
<text x="471" y="63.8">+3.3V</text>
<text x="24.1" y="69.1">+5V</text>
<text x="38.1" y="72.6">GND</text>
<text x="288.5" y="79.7">GND</text>
<text x="374.3" y="79.7">+3.3V</text>
<text x="152.5" y="94.9">GND</text>
<text x="212.5" y="94.9">GND</text>
<text x="272.5" y="93.2">GND</text>
<text x="289.3" y="90.3">+3.3V</text>
<text x="496.5" y="96.7">GND</text>
<text x="531.8" y="96.7">GND</text>
<text x="527.5" y="105.4">+3.3V</text>
<text x="27.6" y="129">+5V</text>
<text x="158.2" y="129.1">+5V</text>
<text x="106.5" y="132.6">GND</text>
<text x="163.3" y="141.4">GND</text>
<text x="127.3" y="146.7">+5V</text>
<text x="44.9" y="163.7">GND</text>
<text x="32.9" y="176.7">+5V</text>
<text x="29.2" y="180.2">GND</text>
<text x="184.3" y="181.4">GND</text>
<text x="92.6" y="188.4">GND</text>
<text x="413.6" y="196.7">GND</text>
<text x="268.1" y="207.7">+3.3V</text>
<text x="282.2" y="207.7">+3.3V</text>
<text x="303.4" y="207.7">+3.3V</text>
<text x="329.1" y="213.7">GND</text>
<text x="80.4" y="219">GND</text>
<text x="180.6" y="233.1">GND</text>
<text x="461.9" y="234.9">+3.3V</text>
<text x="548.9" y="234.9">+3.3V</text>
<text x="47.7" y="243.7">+3.3V</text>
<text x="175.3" y="240.2">GND</text>
<text x="548.9" y="242">+3.3V</text>
<text x="304.2" y="250.2">GND</text>
<text x="173.2" y="257.8">+3.3V</text>
<text x="283.1" y="253.7">GND</text>
<text x="329.1" y="263.1">GND</text>
<text x="500" y="259">GND</text>
<text x="59.1" y="265.6">GND</text>
<text x="74.9" y="267.3">GND</text>
<text x="157.8" y="279.7">GND</text>
<text x="86.4" y="310">+3.3V</text>
<text x="266.4" y="336.4">+3.3V</text>
<text x="304.4" y="338.9">GND</text>
<text x="304.4" y="349.6">GND</text>
<text x="87.3" y="376.7">GND</text>
<text x="350.1" y="385.9">GND</text>
</g>
<g font-size="4.2" fill="#f00">
<text x="328.2" y="60.6">改为3.3V供电，V3接入3.3V</text>
<text x="266.5" y="242.3">IO0拉高</text>
<text x="188.9" y="265.2">CPOUT增加电容</text>
</g>
<g font-size="4.2" fill="#00f">
<text x="563" y="386.7">1.0</text>
<text x="481.4" y="396.2">Your Company</text>
<text x="474.5" y="404">2021-08-30</text>
</g>
<g font-size="3.9" fill="#800">
<text x="421" y="382">TITLE:</text>
<text x="549.6" y="386.7">REV:</text>
<text x="457.9" y="396.2">Company:</text>
<text x="549.3" y="396.8">Sheet: 1/1</text>
<text x="457.9" y="403.9">Date:</text>
<text x="506.9" y="403.9">Drawn By: FranHawk</text>
</g>
<g font-size="3.2" fill="#800">
<text x="41.8" y="6.8">1</text>
<text x="110.9" y="6.8">2</text>
<text x="180.1" y="6.8">3</text>
<text x="249.2" y="6.8">4</text>
<text x="318.3" y="6.8">5</text>
<text x="387.5" y="6.8">6</text>
<text x="456.6" y="6.8">7</text>
<text x="525.8" y="6.8">8</text>
<text x="4.2" y="41.9">A</text>
<text x="576.4" y="41.9">A</text>
<text x="4.2" y="111.1">B</text>
<text x="576.4" y="111.1">B</text>
<text x="4.2" y="180.2">C</text>
<text x="576.4" y="180.2">C</text>
<text x="4.2" y="249.3">D</text>
<text x="576.4" y="249.3">D</text>
<text x="4.2" y="318.5">E</text>
<text x="576.4" y="318.5">E</text>
<text x="41.8" y="408.6">1</text>
<text x="110.9" y="408.6">2</text>
<text x="180.1" y="408.6">3</text>
<text x="249.2" y="408.6">4</text>
<text x="318.3" y="408.6">5</text>
<text x="387.5" y="408.6">6</text>
<text x="456.6" y="408.6">7</text>
<text x="525.8" y="408.6">8</text>
</g>
<g font-size="3.2" fill="#000080">
<text x="143.5" y="28.2">SW2</text>
<text x="74" y="35.2">USB1</text>
<text x="142.9" y="31.3">SK12D07VG3_C431547</text>
<text x="74" y="38.3">TYPE-C-31-M-31</text>
<text x="186.3" y="45.1">LDO1</text>
<text x="514.2" y="47.2">HYC77-TF09-200</text>
<text x="514.2" y="44">CARD1</text>
<text x="186.3" y="48.3">ME6211C33M5G-N</text>
<text x="336.7" y="70.5">U3</text>
<text x="155.4" y="77.3">0.1u</text>
<text x="155.4" y="74.1">C1</text>
<text x="165.9" y="77.3">0.01u</text>
<text x="165.9" y="74.1">C2</text>
<text x="215.3" y="77.3">0.1u</text>
<text x="215.3" y="74.1">C4</text>
<text x="225.9" y="77.3">0.01u</text>
<text x="225.9" y="74.1">C3</text>
<text x="280.6" y="77.7">C13</text>
<text x="336.7" y="73.7">CH340C</text>
<text x="280.6" y="80.8">0.1u</text>
<text x="368.5" y="83">R2</text>
<text x="373.2" y="83">10k</text>
<text x="396.7" y="89.7">S8050_C908252</text>
<text x="397.3" y="86.6">Q1</text>
<text x="371.4" y="93.5">10k</text>
<text x="372" y="97">R3</text>
<text x="397.3" y="111.3">Q3</text>
<text x="68.6" y="119.9">U2</text>
<text x="396.7" y="114.4">S8050_C908252</text>
<text x="507.8" y="114.7">R8</text>
<text x="524" y="114.7">1k</text>
<text x="524" y="120">1k</text>
<text x="68.6" y="123">TP4054_C668215</text>
<text x="524" y="125.3">1k</text>
<text x="524" y="130.5">1k</text>
<text x="188.5" y="137.2">100k</text>
<text x="188.5" y="134">R5</text>
<text x="94.8" y="141.4">LED-0603_R</text>
<text x="94.8" y="138.2">LED1</text>
<text x="110.9" y="142.5">1k</text>
<text x="110.9" y="139.3">R7</text>
<text x="225.6" y="141.2">D1</text>
<text x="52" y="148.2">R4</text>
<text x="225.6" y="144.3">SS54_C727065</text>
<text x="52" y="151.3">2k</text>
<text x="204.5" y="159.9">Q2</text>
<text x="58.2" y="167.6">WIRELESSCHARGE</text>
<text x="118.2" y="167.6">BATTERY</text>
<text x="191.3" y="167.2">100k</text>
<text x="191.3" y="164.1">R6</text>
<text x="197.1" y="163.1">AO3401</text>
<text x="58.2" y="170.6">X8821WR-02S-N0SN</text>
<text x="118.2" y="170.6">X8821WR-02S-N0SN</text>
<text x="381" y="201">U1</text>
<text x="123.5" y="209.5">MPU-6050_C24112</text>
<text x="123.5" y="206.4">U4</text>
<text x="381" y="204.1">ESP32-WROOM-32D</text>
<text x="276" y="220.5">R18</text>
<text x="290.1" y="220.5">R17</text>
<text x="165.6" y="227.8">2.2nf</text>
<text x="165.6" y="224.6">C12</text>
<text x="276" y="223.7">10k</text>
<text x="290.1" y="223.7">10k</text>
<text x="481.3" y="227.4">R12</text>
<text x="536" y="227.4">R13</text>
<text x="312.3" y="232.5">0.1u</text>
<text x="312.3" y="229.3">C9</text>
<text x="322.9" y="232.5">10u</text>
<text x="322.9" y="229.3">C10</text>
<text x="481.3" y="230.6">10K</text>
<text x="505.9" y="231.7">TM-2023</text>
<text x="506.6" y="228.6">SW1</text>
<text x="536" y="230.6">10K</text>
<text x="291.2" y="238.1">C11</text>
<text x="89.8" y="242.2">C6</text>
<text x="291.2" y="241.3">0.1u</text>
<text x="535.2" y="245.2">10K</text>
<text x="67.2" y="250.5">C5</text>
<text x="535.1" y="248.7">R14</text>
<text x="67.2" y="253.7">0.01u</text>
<text x="165.9" y="267.8">0.1u</text>
<text x="165.9" y="264.6">C7</text>
<text x="447.6" y="310.6">M1</text>
<text x="447.6" y="313.5">M3</text>
<text x="344.7" y="329.8">P1</text>
<text x="96.8" y="334.8">GL5528</text>
<text x="96.8" y="331.6">R1</text>
<text x="344.7" y="333">FPC 0.5MM 10P Pull type H2.0mm Pick up</text>
<text x="253.8" y="345.3">1k</text>
<text x="253.8" y="342.2">R15</text>
<text x="275.5" y="349.2">Q4</text>
<text x="275.8" y="352.4">AO3401</text>
<text x="94.3" y="357.8">10k</text>
<text x="94.3" y="354.5">R16</text>
<text x="109.5" y="357.8">0.1u</text>
<text x="109.5" y="354.5">C8</text>
</g>
<g font-size="3.2">
<text x="62.8" y="46.1">A1</text>
<text x="68.5" y="47.9">GND</text>
<text x="174.3" y="56.7">2</text>
<text x="177.8" y="58.5">VSS</text>
<text x="60.8" y="70.8">A12</text>
<text x="68.5" y="72.6">GND</text>
<text x="83.2" y="130.8">2</text>
<text x="74.5" y="132.6">GND</text>
<text x="400.7" y="208.4">39</text>
<text x="363.1" y="211.9">1</text>
<text x="366.6" y="213.7">GND</text>
<text x="392" y="210.2">GND</text>
<text x="392" y="213.7">GND</text>
<text x="400.7" y="211.9">38</text>
<text x="141.4" y="238.4">18</text>
<text x="132.7" y="240.2">GND</text>
<text x="361.1" y="261.3">15</text>
<text x="366.6" y="263.1">GND</text>
</g>
<g font-size="3.2" fill="#00f">
<text x="88.5" y="44.4">1</text>
<text x="92" y="42.6">1</text>
<text x="140.9" y="46.7" transform="rotate(-90 140.9 46.7)">5</text>
<text x="144.4" y="46.7" transform="rotate(-90 144.4 46.7)">1</text>
<text x="148" y="46.7" transform="rotate(-90 148 46.7)">2</text>
<text x="151.5" y="46.7" transform="rotate(-90 151.5 46.7)">3</text>
<text x="155" y="46.7" transform="rotate(-90 155 46.7)">4</text>
<text x="62.8" y="49.7">A4</text>
<text x="62.8" y="53.2">A5</text>
<text x="68.5" y="51.4">VBUS</text>
<text x="92" y="53.2">B8</text>
<text x="131.4" y="52.7">VCC</text>
<text x="174.3" y="53.2">1</text>
<text x="204.9" y="53.2">5</text>
<text x="506" y="51.4">1</text>
<text x="509.4" y="53.2">DAT2</text>
<text x="524.6" y="52.8">13</text>
<text x="529.3" y="51.4">13</text>
<text x="53.8" y="56.2">D+</text>
<text x="53.8" y="59.7">D-</text>
<text x="62.8" y="56.7">A6</text>
<text x="68.5" y="55">CC1</text>
<text x="68.5" y="58.5">DP1</text>
<text x="81.9" y="55">SBU2</text>
<text x="83.7" y="58.5">DN2</text>
<text x="92" y="56.7">B7</text>
<text x="104.9" y="59.7">D+</text>
<text x="104.9" y="56.2">D-</text>
<text x="177.8" y="55">VIN</text>
<text x="194.5" y="55">VOUT</text>
<text x="485.9" y="58">SD_MOSI</text>
<text x="485.9" y="54.4">SD_CS</text>
<text x="506" y="55">2</text>
<text x="506" y="58.5">3</text>
<text x="509.4" y="56.7">CD/DAT312</text>
<text x="529.3" y="55">12</text>
<text x="62.8" y="60.3">A7</text>
<text x="62.8" y="63.8">A8</text>
<text x="68.5" y="62">DN1</text>
<text x="68.5" y="65.5">SBU1</text>
<text x="84.1" y="65.5">CC2</text>
<text x="84.2" y="62">DP2</text>
<text x="92" y="63.8">B5</text>
<text x="92" y="60.3">B6</text>
<text x="174.3" y="60.3">3</text>
<text x="177.8" y="62">CE</text>
<text x="198.9" y="62">NC</text>
<text x="204.9" y="60.3">4</text>
<text x="485.9" y="65">SD_CLK</text>
<text x="506" y="62">4</text>
<text x="506" y="65.5">5</text>
<text x="509.4" y="60.3">CMD</text>
<text x="509.4" y="63.8">VDD</text>
<text x="62.8" y="67.3">A9</text>
<text x="68.5" y="69.1">VBUS</text>
<text x="506" y="69.1">6</text>
<text x="509.4" y="67.3">CLK</text>
<text x="509.4" y="70.8">VSS</text>
<text x="324.4" y="77.9">1</text>
<text x="399.5" y="77.4">IO0</text>
<text x="485.9" y="72.1">SD_MISO</text>
<text x="506" y="72.6">7</text>
<text x="506" y="76.1">8</text>
<text x="509.4" y="74.4">DAT0</text>
<text x="509.4" y="77.9">DAT1</text>
<text x="524.6" y="77.5">11</text>
<text x="529.3" y="76.1">11</text>
<text x="304.2" y="80.9">U0RXD</text>
<text x="324.4" y="81.4">2</text>
<text x="328.9" y="82.8">TXD</text>
<text x="328.9" y="79.3">GND</text>
<text x="340.4" y="82.8">R232</text>
<text x="349.4" y="81.4">15</text>
<text x="506" y="79.7">9</text>
<text x="509.4" y="81.4">CD</text>
<text x="524.6" y="81.1">10</text>
<text x="529.3" y="79.7">10</text>
<text x="304.2" y="84.4">U0TXD</text>
<text x="324.4" y="88.5">4</text>
<text x="324.4" y="84.9">3</text>
<text x="328.9" y="89.9">V3</text>
<text x="328.9" y="86.4">RXD</text>
<text x="339.5" y="89.9">DTR#</text>
<text x="339.8" y="86.4">RTS#</text>
<text x="349.4" y="84.9">14</text>
<text x="349.4" y="88.5">13</text>
<text x="358.9" y="84.4">RTS</text>
<text x="358.9" y="87.9">DTR</text>
<text x="306" y="91.5">D+</text>
<text x="306" y="95">D-</text>
<text x="324.4" y="95.5">6</text>
<text x="324.4" y="92">5</text>
<text x="328.9" y="93.4">D+</text>
<text x="339" y="93.4">DCD#</text>
<text x="349.4" y="92">12</text>
<text x="349.4" y="95.5">11</text>
<text x="399.5" y="93.2">DTR</text>
<text x="324.4" y="99.1">7</text>
<text x="328.9" y="100.5">NC.</text>
<text x="328.9" y="96.9">D-</text>
<text x="339.3" y="100.5">DSR#</text>
<text x="342.5" y="96.9">RI#</text>
<text x="349.4" y="99.1">10</text>
<text x="324.4" y="102.6">8</text>
<text x="328.9" y="104">NC.</text>
<text x="339.7" y="104">CTS#</text>
<text x="351.2" y="102.6">9</text>
<text x="399.5" y="102.1">RESET</text>
<text x="399.5" y="117.9">RTS</text>
<text x="493" y="114.4">SD_CS</text>
<text x="493" y="119.7">SD_MOSI R9</text>
<text x="493" y="125">SD_MISOR10</text>
<text x="75.4" y="129">BAT</text>
<text x="83.2" y="127.3">3</text>
<text x="94.3" y="126.8">BAT+</text>
<text x="493" y="130.3">SD_CLK R11</text>
<text x="56.2" y="134.3">5</text>
<text x="59.7" y="136.1">PROG</text>
<text x="72.5" y="136.1">CHRG</text>
<text x="83.2" y="134.3">1</text>
<text x="92.6" y="135.6">IO35</text>
<text x="175.5" y="153.2">BAT+</text>
<text x="226.6" y="153.2">VCC</text>
<text x="57.9" y="174.9">1</text>
<text x="57.9" y="178.4">2</text>
<text x="61.4" y="176.7">1</text>
<text x="99.6" y="174.4">BAT+</text>
<text x="117.9" y="174.9">1</text>
<text x="117.9" y="178.4">2</text>
<text x="121.4" y="176.7">1</text>
<text x="61.4" y="180.2">2</text>
<text x="121.4" y="180.2">2</text>
<text x="400.7" y="215.5">37</text>
<text x="413.6" y="214.9">TFT_MOSI</text>
<text x="107.3" y="217.2">1</text>
<text x="107.3" y="220.8">2</text>
<text x="110.8" y="219">CLKIN</text>
<text x="133.2" y="219">SDA</text>
<text x="141.4" y="220.8">23</text>
<text x="141.4" y="217.2">24</text>
<text x="154.3" y="216.7">MPU_SDA</text>
<text x="154.3" y="220.2">MPU_SCL</text>
<text x="346.6" y="218.5">RESET</text>
<text x="363.1" y="219">3</text>
<text x="366.6" y="220.8">EN</text>
<text x="391.4" y="217.2">IO23</text>
<text x="391.4" y="220.8">IO22</text>
<text x="400.7" y="219">36</text>
<text x="413.6" y="218.5">TFT_BK</text>
<text x="107.3" y="224.3">3</text>
<text x="107.3" y="227.8">4</text>
<text x="110.8" y="222.5">NC</text>
<text x="110.8" y="226.1">NC</text>
<text x="131.4" y="226.1">RESV</text>
<text x="133.8" y="222.5">SCL</text>
<text x="141.4" y="227.8">21</text>
<text x="141.4" y="224.3">22</text>
<text x="293.7" y="227.3">RESET</text>
<text x="363.1" y="226.1">5</text>
<text x="366.6" y="227.8">SENSOR_VN</text>
<text x="390.4" y="227.8">RXD0</text>
<text x="390.6" y="224.3">TXD0</text>
<text x="400.7" y="222.5">35</text>
<text x="400.7" y="226.1">34</text>
<text x="413.6" y="225.5">U0RXD</text>
<text x="413.6" y="222">U0TXD</text>
<text x="107.3" y="231.4">5</text>
<text x="110.8" y="229.6">NC</text>
<text x="110.8" y="233.1">NC</text>
<text x="129" y="233.1">CPOUT</text>
<text x="131.4" y="229.6">RESV</text>
<text x="141.4" y="231.4">20</text>
<text x="276" y="232.6">IO0</text>
<text x="346.6" y="229.1">IO34</text>
<text x="346.6" y="232.6">IO35</text>
<text x="363.1" y="233.1">7</text>
<text x="363.1" y="229.6">6</text>
<text x="366.6" y="231.4">IO34</text>
<text x="391.4" y="231.4">IO21</text>
<text x="400.7" y="229.6">33</text>
<text x="400.7" y="233.1">32</text>
<text x="491.2" y="232.6">KEY_1</text>
<text x="521.2" y="232.6">KEY_2</text>
<text x="107.3" y="234.9">6</text>
<text x="107.3" y="238.4">7</text>
<text x="110.8" y="236.6">AUX_DA</text>
<text x="131.4" y="236.6">RESV</text>
<text x="141.4" y="234.9">19</text>
<text x="346.6" y="236.1">MPU_SDA 8</text>
<text x="346.6" y="239.6">MPU_SCL 9</text>
<text x="366.6" y="238.4">IO32</text>
<text x="366.6" y="234.9">IO35</text>
<text x="391.4" y="238.4">IO19</text>
<text x="394.6" y="234.9">NC</text>
<text x="400.7" y="236.6">31</text>
<text x="413.6" y="239.6">TFT_SCLK</text>
<text x="504.4" y="236.6">1</text>
<text x="513.4" y="236.6">2</text>
<text x="521.2" y="239.6">KEY_OK</text>
<text x="107.3" y="241.9">8</text>
<text x="107.3" y="245.5">9</text>
<text x="110.8" y="240.2">AUX_CL</text>
<text x="110.8" y="243.7">VLOGIC</text>
<text x="135.4" y="243.7">NC</text>
<text x="141.4" y="245.5">16</text>
<text x="141.4" y="241.9">17</text>
<text x="361.1" y="243.7">10</text>
<text x="366.6" y="245.5">IO25</text>
<text x="366.6" y="241.9">IO33</text>
<text x="391.4" y="241.9">IO18</text>
<text x="393.4" y="245.5">IO5</text>
<text x="400.7" y="240.2">30</text>
<text x="400.7" y="243.7">29</text>
<text x="413.6" y="243.2">KEY_1</text>
<text x="504.2" y="243.7">C</text>
<text x="513.4" y="243.7">T</text>
<text x="105.3" y="249">10</text>
<text x="110.8" y="247.2">AD0</text>
<text x="110.8" y="250.8">REGOUT</text>
<text x="135.4" y="250.8">NC</text>
<text x="135.4" y="247.2">NC</text>
<text x="141.4" y="249">15</text>
<text x="346.6" y="246.7">SD_MISO 11</text>
<text x="361.1" y="250.8">12</text>
<text x="366.6" y="249">IO26</text>
<text x="391.4" y="249">IO17</text>
<text x="400.7" y="247.2">28</text>
<text x="400.7" y="250.8">27</text>
<text x="413.6" y="246.7">KEY_OK</text>
<text x="413.6" y="250.2">KEY_2</text>
<text x="504.3" y="246.1" transform="rotate(-90 504.3 246.1)">3</text>
<text x="507.8" y="246.1" transform="rotate(-90 507.8 246.1)">4</text>
<text x="511.3" y="246.1" transform="rotate(-90 511.3 246.1)">6</text>
<text x="514.8" y="246.1" transform="rotate(-90 514.8 246.1)">5</text>
<text x="105.3" y="252.5">11</text>
<text x="105.3" y="256">12</text>
<text x="110.8" y="254.3">FSYNC</text>
<text x="110.8" y="257.8">INT</text>
<text x="135.4" y="254.3">NC</text>
<text x="141.4" y="252.5">14</text>
<text x="346.6" y="253.8">SD_CLK</text>
<text x="361.1" y="257.8">14</text>
<text x="361.1" y="254.3">13</text>
<text x="366.6" y="256">IO14</text>
<text x="366.6" y="252.5">IO27</text>
<text x="391.4" y="252.5">IO16</text>
<text x="393.4" y="256">IO4</text>
<text x="400.7" y="254.3">26</text>
<text x="400.7" y="257.8">25</text>
<text x="413.6" y="257.3">IO0</text>
<text x="413.6" y="253.8">TFT_RST</text>
<text x="366.6" y="259.6">IO12</text>
<text x="393.4" y="259.6">IO0</text>
<text x="393.4" y="263.1">IO2</text>
<text x="400.7" y="261.3">24</text>
<text x="413.6" y="260.8">TFT_DC</text>
<text x="346.6" y="264.3">SD_MOSI 16</text>
<text x="361.1" y="268.4">17</text>
<text x="366.6" y="266.6">IO13</text>
<text x="391.4" y="266.6">IO15</text>
<text x="400.7" y="264.9">23</text>
<text x="400.7" y="268.4">22</text>
<text x="413.6" y="264.3">SD_CS</text>
<text x="361.1" y="275.4">19</text>
<text x="361.1" y="271.9">18</text>
<text x="366.6" y="273.7">SD3</text>
<text x="366.6" y="270.2">SD2</text>
<text x="392.6" y="270.2">SD1</text>
<text x="392.6" y="273.7">SD0</text>
<text x="400.7" y="271.9">21</text>
<text x="400.7" y="275.4">20</text>
<text x="366.6" y="277.2">CMD</text>
<text x="393.1" y="277.2">CLK</text>
<text x="108.4" y="341.9">IO34</text>
<text x="340.1" y="337.2">1</text>
<text x="340.1" y="340.7">2</text>
<text x="343.6" y="338.9">1</text>
<text x="239" y="347.2">TFT_BK</text>
<text x="306" y="343.7">LEDA</text>
<text x="340.1" y="344.2">3</text>
<text x="340.1" y="347.8">4</text>
<text x="343.6" y="342.5">2</text>
<text x="343.6" y="346">3</text>
<text x="321.9" y="350.8">TFT_SCLK</text>
<text x="340.1" y="351.3">5</text>
<text x="343.6" y="349.5">4</text>
<text x="343.6" y="353.1">5</text>
<text x="276" y="359.6">LEDA</text>
<text x="321.9" y="354.3">TFT_MOSI</text>
<text x="321.9" y="357.8">TFT_RST</text>
<text x="340.1" y="354.8">6</text>
<text x="340.1" y="358.4">7</text>
<text x="343.6" y="356.6">6</text>
<text x="321.9" y="361.4">TFT_DC</text>
<text x="340.1" y="361.9">8</text>
<text x="340.1" y="365.4">9</text>
<text x="343.6" y="360.1">7</text>
<text x="343.6" y="363.6">8</text>
<text x="338.1" y="368.9">10</text>
<text x="343.6" y="367.2">9</text>
<text x="343.6" y="370.7">10</text>
</g>
<g font-size="3.2" fill="#f00">
<text x="349.4" y="77.9">16</text>
<text x="342.1" y="79.3">VCC</text>
<text x="56.2" y="127.3">4</text>
<text x="59.7" y="129">VCC</text>
<text x="363.1" y="215.5">2</text>
<text x="366.6" y="217.2">VDD33</text>
<text x="363.1" y="222.5">4</text>
<text x="366.6" y="224.3">SENSOR_VP</text>
<text x="132.9" y="257.8">VDD</text>
<text x="141.4" y="256">13</text>
</g>
<text font-size="3.2" fill="#390" x="89.8" y="245.5">0.1u</text>
<g font-size="1.4" fill="#238d23">
<text x="205.7" y="150" transform="rotate(-90 205.7 150)">G</text>
<text x="202.6" y="154.2" transform="rotate(-90 202.6 154.2)">D</text>
<text x="210" y="154.2" transform="rotate(-90 210 154.2)">S</text>
<text x="271.1" y="345.5">S</text>
<text x="266.8" y="349.7">G</text>
<text x="271.1" y="352.9">D</text>
</g>
</svg>
